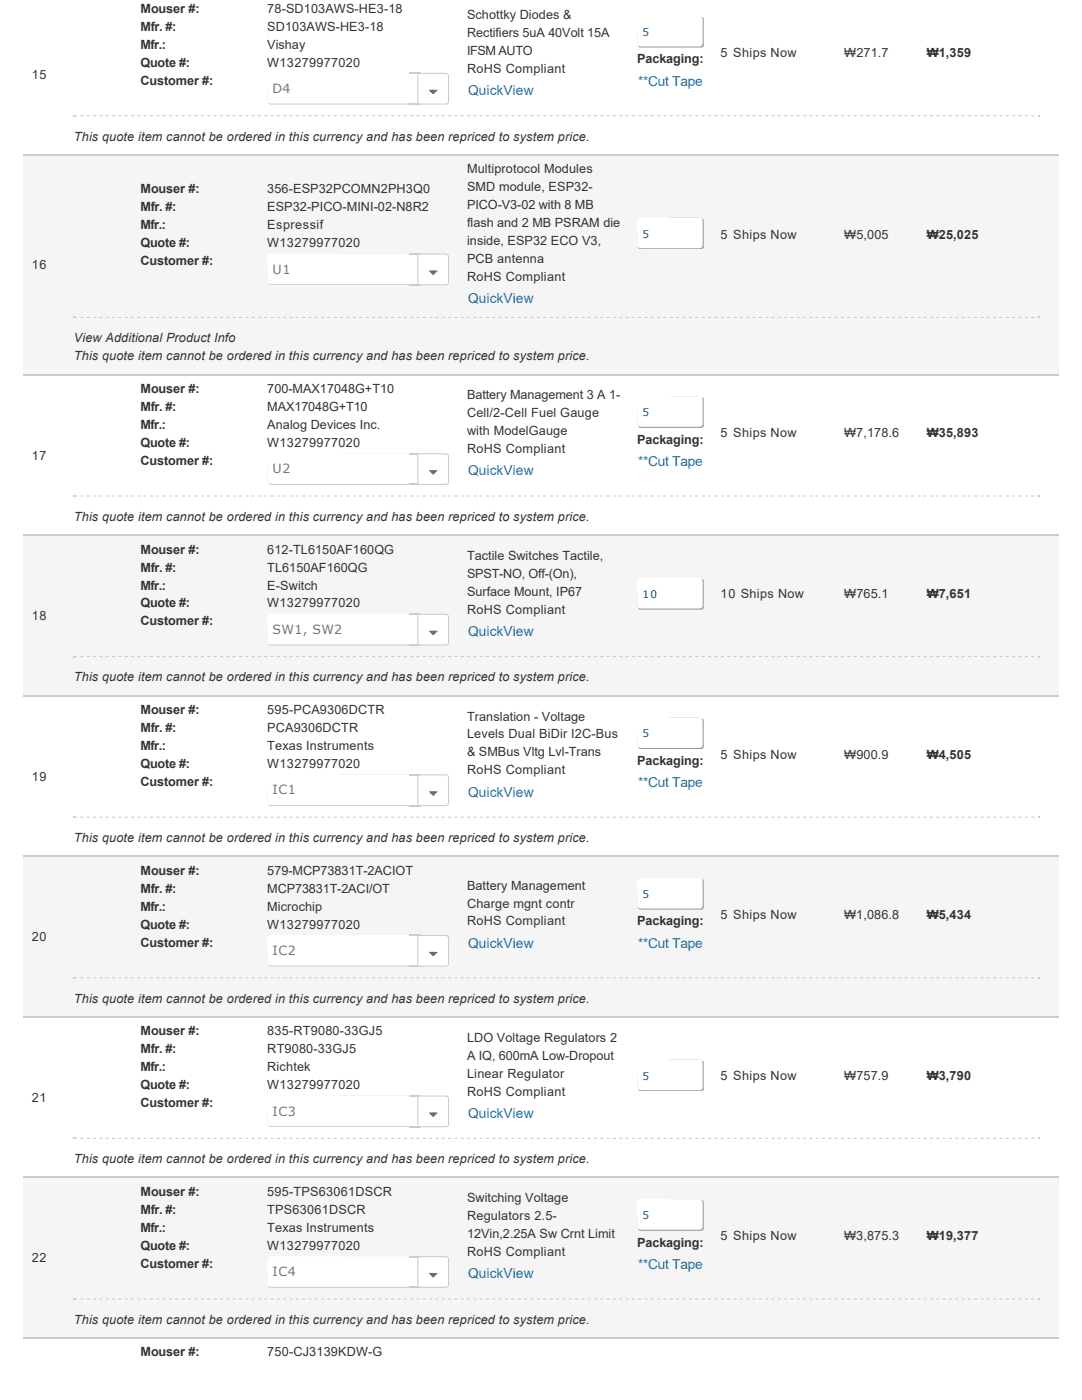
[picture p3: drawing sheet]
<svg xmlns="http://www.w3.org/2000/svg" width="216mm" height="279mm" viewBox="0 0 216 279" stroke-linecap="round" stroke-linejoin="round" font-family="sans-serif">
<g fill="#ccc">
<path d="M14.8 23h.2v.2h-.2z" fill-rule="evenodd"/>
<path d="M207.3 23h.2v.2h-.2z" fill-rule="evenodd"/>
</g>
<path d="M15 23.1h192" fill="none" stroke="#ccc" stroke-width=".21" stroke-dasharray=".6 .6" stroke-dashoffset=".2" stroke-linecap="butt"/>
<g fill="#f5f5f5">
<path d="M4.6 30.8h8.5v43.8h-8.5z" fill-rule="evenodd"/>
<path d="M13.1 30.8h78.4v31.6h-78.4z" fill-rule="evenodd"/>
<path d="M91.5 30.8h33.9v31.6h-33.9z" fill-rule="evenodd"/>
<path d="M125.4 30.8h16.7v31.6h-16.7z" fill-rule="evenodd"/>
<path d="M142.1 30.8h24.7v31.6h-24.7z" fill-rule="evenodd"/>
<path d="M166.8 30.8h16.4v31.6h-16.4z" fill-rule="evenodd"/>
<path d="M183.2 30.8h24.7v31.6h-24.7z" fill-rule="evenodd"/>
<path d="M207.9 30.8h3.4v31.6h-3.4z" fill-rule="evenodd"/>
<path d="M13.1 62.4h198.2v12.2h-198.2z" fill-rule="evenodd"/>
</g>
<g fill="#ccc">
<path d="M14.8 63.3h.2v.2h-.2z" fill-rule="evenodd"/>
<path d="M207.3 63.3h.2v.2h-.2z" fill-rule="evenodd"/>
</g>
<path d="M15 63.4h192" fill="none" stroke="#ccc" stroke-width=".21" stroke-dasharray=".6 .6" stroke-dashoffset=".2" stroke-linecap="butt"/>
<g fill="#ccc">
<path d="M14.8 98.9h.2v.2h-.2z" fill-rule="evenodd"/>
<path d="M207.3 98.9h.2v.2h-.2z" fill-rule="evenodd"/>
</g>
<path d="M15 99h192" fill="none" stroke="#ccc" stroke-width=".21" stroke-dasharray=".6 .6" stroke-dashoffset=".2" stroke-linecap="butt"/>
<g fill="#f5f5f5">
<path d="M4.6 106.7h8.5v32h-8.5z" fill-rule="evenodd"/>
<path d="M13.1 106.7h78.4v23.4h-78.4z" fill-rule="evenodd"/>
<path d="M91.5 106.7h33.9v23.4h-33.9z" fill-rule="evenodd"/>
<path d="M125.4 106.7h16.7v23.4h-16.7z" fill-rule="evenodd"/>
<path d="M142.1 106.7h24.7v23.4h-24.7z" fill-rule="evenodd"/>
<path d="M166.8 106.7h16.4v23.4h-16.4z" fill-rule="evenodd"/>
<path d="M183.2 106.7h24.7v23.4h-24.7z" fill-rule="evenodd"/>
<path d="M207.9 106.7h3.4v23.4h-3.4z" fill-rule="evenodd"/>
<path d="M13.1 130.1h198.2v8.6h-198.2z" fill-rule="evenodd"/>
</g>
<g fill="#ccc">
<path d="M14.8 130.9h.2v.2h-.2z" fill-rule="evenodd"/>
<path d="M207.3 130.9h.2v.2h-.2z" fill-rule="evenodd"/>
</g>
<path d="M15 131h192" fill="none" stroke="#ccc" stroke-width=".21" stroke-dasharray=".6 .6" stroke-dashoffset=".2" stroke-linecap="butt"/>
<g fill="#ccc">
<path d="M14.8 163h.2v.2h-.2z" fill-rule="evenodd"/>
<path d="M207.3 163h.2v.2h-.2z" fill-rule="evenodd"/>
</g>
<path d="M15 163.1h192" fill="none" stroke="#ccc" stroke-width=".21" stroke-dasharray=".6 .6" stroke-dashoffset=".2" stroke-linecap="butt"/>
<g fill="#f5f5f5">
<path d="M4.6 170.8h8.5v32h-8.5z" fill-rule="evenodd"/>
<path d="M13.1 170.8h78.4v23.4h-78.4z" fill-rule="evenodd"/>
<path d="M91.5 170.8h33.9v23.4h-33.9z" fill-rule="evenodd"/>
<path d="M125.4 170.8h16.7v23.4h-16.7z" fill-rule="evenodd"/>
<path d="M142.1 170.8h24.7v23.4h-24.7z" fill-rule="evenodd"/>
<path d="M166.8 170.8h16.4v23.4h-16.4z" fill-rule="evenodd"/>
<path d="M183.2 170.8h24.7v23.4h-24.7z" fill-rule="evenodd"/>
<path d="M207.9 170.8h3.4v23.4h-3.4z" fill-rule="evenodd"/>
<path d="M13.1 194.2h198.2v8.6h-198.2z" fill-rule="evenodd"/>
</g>
<g fill="#ccc">
<path d="M14.8 195h.2v.2h-.2z" fill-rule="evenodd"/>
<path d="M207.3 195h.2v.2h-.2z" fill-rule="evenodd"/>
</g>
<path d="M15 195.1h192" fill="none" stroke="#ccc" stroke-width=".21" stroke-dasharray=".6 .6" stroke-dashoffset=".2" stroke-linecap="butt"/>
<g fill="#ccc">
<path d="M14.8 227.1h.2v.2h-.2z" fill-rule="evenodd"/>
<path d="M207.3 227.1h.2v.2h-.2z" fill-rule="evenodd"/>
</g>
<path d="M15 227.2h192" fill="none" stroke="#ccc" stroke-width=".21" stroke-dasharray=".6 .6" stroke-dashoffset=".2" stroke-linecap="butt"/>
<g fill="#f5f5f5">
<path d="M4.6 234.9h8.5v32h-8.5z" fill-rule="evenodd"/>
<path d="M13.1 234.9h78.4v23.4h-78.4z" fill-rule="evenodd"/>
<path d="M91.5 234.9h33.9v23.4h-33.9z" fill-rule="evenodd"/>
<path d="M125.4 234.9h16.7v23.4h-16.7z" fill-rule="evenodd"/>
<path d="M142.1 234.9h24.7v23.4h-24.7z" fill-rule="evenodd"/>
<path d="M166.8 234.9h16.4v23.4h-16.4z" fill-rule="evenodd"/>
<path d="M183.2 234.9h24.7v23.4h-24.7z" fill-rule="evenodd"/>
<path d="M207.9 234.9h3.4v23.4h-3.4z" fill-rule="evenodd"/>
<path d="M13.1 258.3h198.2v8.6h-198.2z" fill-rule="evenodd"/>
</g>
<g fill="#ccc">
<path d="M14.8 259.1h.2v.2h-.2z" fill-rule="evenodd"/>
<path d="M207.3 259.1h.2v.2h-.2z" fill-rule="evenodd"/>
</g>
<path d="M15 259.2h192" fill="none" stroke="#ccc" stroke-width=".21" stroke-dasharray=".6 .6" stroke-dashoffset=".2" stroke-linecap="butt"/>
<path d="M4.6 30.9h206.7M4.6 74.7h206.7M4.6 106.8h206.7M4.6 138.8h206.7M4.6 170.9h206.7M4.6 202.9h206.7M4.6 235h206.7M4.6 267h206.7" fill="none" stroke="#ccc" stroke-width=".21"/>
<g fill="#999">
<path d="M127.1 6.3h13.2v3.2h-13.2z" fill-rule="evenodd"/>
<path d="M133.6 3.2h6.8v6.1h-6.8z" fill-rule="evenodd"/>
</g>
<path d="M127.4 3.4l.6-.2h11.6a.76 .76 0 0 1 .6 .8v4.6a.63 .63 0 0 1-.6 .7h-11.6a.76 .76 0 0 1-.9-.7v-4.6z" fill-rule="evenodd" fill="#fff"/>
<g fill="#999">
<path d="M127.1 46.5h13.2v3.3h-13.2z" fill-rule="evenodd"/>
<path d="M133.6 43.4h6.8v6.2h-6.8z" fill-rule="evenodd"/>
</g>
<path d="M127.4 43.7l.6-.3h11.6a.76 .76 0 0 1 .6 .9v4.6a.63 .63 0 0 1-.6 .6h-11.6a.76 .76 0 0 1-.9-.6v-4.6z" fill-rule="evenodd" fill="#fff"/>
<g fill="#999">
<path d="M127.1 82.2h13.2v3.2h-13.2z" fill-rule="evenodd"/>
<path d="M133.6 79.1h6.8v6.1h-6.8z" fill-rule="evenodd"/>
</g>
<path d="M127.4 79.3l.6-.2h11.6a.76 .76 0 0 1 .6 .8v4.6a.63 .63 0 0 1-.6 .7h-11.6a.76 .76 0 0 1-.9-.7v-4.6z" fill-rule="evenodd" fill="#fff"/>
<g fill="#999">
<path d="M127.1 118.4h13.2v3.3h-13.2z" fill-rule="evenodd"/>
<path d="M133.6 115.3h6.8v6.2h-6.8z" fill-rule="evenodd"/>
</g>
<path d="M127.4 115.6l.6-.3h11.6a.76 .76 0 0 1 .6 .9v4.6a.63 .63 0 0 1-.6 .6h-11.6a.76 .76 0 0 1-.9-.6v-4.6z" fill-rule="evenodd" fill="#fff"/>
<g fill="#999">
<path d="M127.1 146.3h13.2v3.2h-13.2z" fill-rule="evenodd"/>
<path d="M133.6 143.2h6.8v6.1h-6.8z" fill-rule="evenodd"/>
</g>
<path d="M127.4 143.4l.6-.2h11.6a.76 .76 0 0 1 .6 .8v4.6a.63 .63 0 0 1-.6 .7h-11.6a.76 .76 0 0 1-.9-.7v-4.6z" fill-rule="evenodd" fill="#fff"/>
<g fill="#999">
<path d="M127.1 178.3h13.2v3.2h-13.2z" fill-rule="evenodd"/>
<path d="M133.6 175.2h6.8v6.2h-6.8z" fill-rule="evenodd"/>
</g>
<path d="M127.4 175.5l.6-.3h11.6a.76 .76 0 0 1 .6 .9v4.6a.63 .63 0 0 1-.6 .6h-11.6a.76 .76 0 0 1-.9-.6v-4.6z" fill-rule="evenodd" fill="#fff"/>
<g fill="#999">
<path d="M127.1 214.6h13.2v3.2h-13.2z" fill-rule="evenodd"/>
<path d="M133.6 211.5h6.8v6.1h-6.8z" fill-rule="evenodd"/>
</g>
<path d="M127.4 211.7l.6-.2h11.6a.76 .76 0 0 1 .6 .8v4.7a.63 .63 0 0 1-.6 .6h-11.6a.76 .76 0 0 1-.9-.6v-4.7z" fill-rule="evenodd" fill="#fff"/>
<g fill="#999">
<path d="M127.1 242.4h13.2v3.2h-13.2z" fill-rule="evenodd"/>
<path d="M133.6 239.3h6.8v6.2h-6.8z" fill-rule="evenodd"/>
</g>
<path d="M127.4 239.6l.6-.3h11.6a.76 .76 0 0 1 .6 .8v4.7a.63 .63 0 0 1-.6 .6h-11.6a.76 .76 0 0 1-.9-.6v-4.7z" fill-rule="evenodd" fill="#fff"/>
<g fill="#ccc">
<path d="M53.3 17.7h28.8v3.2h-28.8z" fill-rule="evenodd"/>
<path d="M67.6 14.5h14.6v6.2h-14.6z" fill-rule="evenodd"/>
</g>
<g fill="#fff">
<path d="M53.6 14.8l.6-.3h27.2a.76 .76 0 0 1 .6 .9v4.6a.63 .63 0 0 1-.6 .7h-27.2a.76 .76 0 0 1-.9-.7v-4.6z" fill-rule="evenodd"/>
<path d="M81.6 14.5h2.3v6.4h-2.3z" fill-rule="evenodd"/>
</g>
<path d="M81.6 14.7h2.3M83.8 14.5v6.4M81.6 20.8h2.3" fill="none" stroke="#ccc" stroke-width=".21"/>
<path d="M83.3 14.5h5.7a.63 .63 0 0 1 .6 .7v5a.63 .63 0 0 1-.6 .7h-5.7zM83.7 15h5.3l.2 .4-.1 4.8-.3 .3h-5.1z" fill-rule="evenodd" fill="#ccc"/>
<path d="M83.5 14.8h5.7l.2 .4-.1 5.3-.3 .2h-5.5z" fill-rule="evenodd" fill="#fff"/>
<g fill="#6b6b6b">
<path d="M85.6 17.9h.8v.9h-.8z" fill-rule="evenodd"/>
<path d="M86.4 17.9h.9v.9h-.9z" fill-rule="evenodd"/>
</g>
<path d="M86.4 18.3v-.2" fill="none" stroke="#6b6b6b" stroke-width=".84" stroke-dasharray="2.5 2.5" stroke-dashoffset="1.3" stroke-linecap="butt"/>
<g fill="#ccc">
<path d="M53.3 53.7h28.8v3.2h-28.8z" fill-rule="evenodd"/>
<path d="M67.6 50.6h14.6v6.2h-14.6z" fill-rule="evenodd"/>
</g>
<g fill="#fff">
<path d="M53.6 50.8l.6-.2h27.2a.76 .76 0 0 1 .6 .8v4.7a.63 .63 0 0 1-.6 .6h-27.2a.76 .76 0 0 1-.9-.6v-4.7z" fill-rule="evenodd"/>
<path d="M81.6 50.6h2.3v6.3h-2.3z" fill-rule="evenodd"/>
</g>
<path d="M81.6 50.7h2.3M81.6 56.8h2.3M83.8 50.6v6.3" fill="none" stroke="#ccc" stroke-width=".21"/>
<path d="M83.3 50.6h5.7a.63 .63 0 0 1 .6 .6v5.1a.63 .63 0 0 1-.6 .6h-5.7zM83.7 51l5.3 .1 .2 .3-.1 4.9-.3 .2h-5.1z" fill-rule="evenodd" fill="#ccc"/>
<path d="M83.5 50.8l5.7 .1 .2 .3-.1 5.3-.3 .2h-5.5z" fill-rule="evenodd" fill="#fff"/>
<g fill="#6b6b6b">
<path d="M85.6 54h.8v.8h-.8z" fill-rule="evenodd"/>
<path d="M86.4 54h.9v.8h-.9z" fill-rule="evenodd"/>
</g>
<path d="M86.4 54.4v-.2" fill="none" stroke="#6b6b6b" stroke-width=".84" stroke-dasharray="2.5 2.5" stroke-dashoffset="1.3" stroke-linecap="butt"/>
<g fill="#ccc">
<path d="M53.3 93.6h28.8v3.2h-28.8z" fill-rule="evenodd"/>
<path d="M67.6 90.5h14.6v6.1h-14.6z" fill-rule="evenodd"/>
</g>
<g fill="#fff">
<path d="M53.6 90.7l.6-.2h27.2a.76 .76 0 0 1 .6 .8v4.6a.63 .63 0 0 1-.6 .7h-27.2a.76 .76 0 0 1-.9-.7v-4.6z" fill-rule="evenodd"/>
<path d="M81.6 90.5h2.3v6.3h-2.3z" fill-rule="evenodd"/>
</g>
<path d="M81.6 90.6h2.3M81.6 96.7h2.3M83.8 90.5v6.3" fill="none" stroke="#ccc" stroke-width=".21"/>
<path d="M83.3 90.5h5.7a.63 .63 0 0 1 .6 .6v5a.63 .63 0 0 1-.6 .7h-5.7zM83.7 90.9h5.3l.2 .4-.1 4.8-.3 .3h-5.1z" fill-rule="evenodd" fill="#ccc"/>
<path d="M83.5 90.7h5.7l.2 .4-.1 5.3-.3 .2h-5.5z" fill-rule="evenodd" fill="#fff"/>
<g fill="#6b6b6b">
<path d="M85.6 93.8h.8v.9h-.8z" fill-rule="evenodd"/>
<path d="M86.4 93.8h.9v.9h-.9z" fill-rule="evenodd"/>
</g>
<path d="M86.4 94.2v-.2" fill="none" stroke="#6b6b6b" stroke-width=".84" stroke-dasharray="2.5 2.5" stroke-dashoffset="1.3" stroke-linecap="butt"/>
<g fill="#ccc">
<path d="M53.3 125.6h28.8v3.2h-28.8z" fill-rule="evenodd"/>
<path d="M67.6 122.5h14.6v6.2h-14.6z" fill-rule="evenodd"/>
</g>
<g fill="#fff">
<path d="M53.6 122.7l.6-.2h27.2a.76 .76 0 0 1 .6 .8v4.7a.63 .63 0 0 1-.6 .6h-27.2a.76 .76 0 0 1-.9-.6v-4.7z" fill-rule="evenodd"/>
<path d="M81.6 122.5h2.3v6.3h-2.3z" fill-rule="evenodd"/>
</g>
<path d="M81.6 122.6h2.3M81.6 128.7h2.3M83.8 122.5v6.3" fill="none" stroke="#ccc" stroke-width=".21"/>
<path d="M83.3 122.5h5.7a.63 .63 0 0 1 .6 .6v5.1a.63 .63 0 0 1-.6 .6h-5.7zM83.7 122.9h5.1l.3 .2 .1 4.9-.2 .3-5.3 .1z" fill-rule="evenodd" fill="#ccc"/>
<path d="M83.5 122.7h5.5l.3 .2 .1 5.3-.2 .4h-5.7z" fill-rule="evenodd" fill="#fff"/>
<g fill="#6b6b6b">
<path d="M85.6 125.9h.8v.8h-.8z" fill-rule="evenodd"/>
<path d="M86.4 125.9h.9v.8h-.9z" fill-rule="evenodd"/>
</g>
<path d="M86.4 126.3v-.2" fill="none" stroke="#6b6b6b" stroke-width=".84" stroke-dasharray="2.5 2.5" stroke-dashoffset="1.3" stroke-linecap="butt"/>
<g fill="#ccc">
<path d="M53.3 157.7h28.8v3.2h-28.8z" fill-rule="evenodd"/>
<path d="M67.6 154.5h14.6v6.2h-14.6z" fill-rule="evenodd"/>
</g>
<g fill="#fff">
<path d="M53.6 154.8l.6-.3h27.2a.76 .76 0 0 1 .6 .9v4.6a.63 .63 0 0 1-.6 .7h-27.2a.76 .76 0 0 1-.9-.7v-4.6z" fill-rule="evenodd"/>
<path d="M81.6 154.5h2.3v6.4h-2.3z" fill-rule="evenodd"/>
</g>
<path d="M81.6 154.7h2.3M83.8 154.5v6.4M81.6 160.8h2.3" fill="none" stroke="#ccc" stroke-width=".21"/>
<path d="M83.3 154.5h5.7a.63 .63 0 0 1 .6 .7v5a.63 .63 0 0 1-.6 .7h-5.7zM83.7 155h5.1l.3 .2 .1 4.8-.2 .4h-5.3z" fill-rule="evenodd" fill="#ccc"/>
<path d="M83.5 154.8h5.5l.3 .2 .1 5.2-.2 .4-5.7 .1z" fill-rule="evenodd" fill="#fff"/>
<g fill="#6b6b6b">
<path d="M85.6 157.9h.8v.9h-.8z" fill-rule="evenodd"/>
<path d="M86.4 157.9h.9v.9h-.9z" fill-rule="evenodd"/>
</g>
<path d="M86.4 158.3v-.2" fill="none" stroke="#6b6b6b" stroke-width=".84" stroke-dasharray="2.5 2.5" stroke-dashoffset="1.3" stroke-linecap="butt"/>
<g fill="#ccc">
<path d="M53.3 189.7h28.8v3.2h-28.8z" fill-rule="evenodd"/>
<path d="M67.6 186.6h14.6v6.2h-14.6z" fill-rule="evenodd"/>
</g>
<g fill="#fff">
<path d="M53.6 186.8l.6-.2h27.2a.76 .76 0 0 1 .6 .8v4.7a.63 .63 0 0 1-.6 .6h-27.2a.76 .76 0 0 1-.9-.6v-4.7z" fill-rule="evenodd"/>
<path d="M81.6 186.6h2.3v6.3h-2.3z" fill-rule="evenodd"/>
</g>
<path d="M81.6 186.7h2.3M81.6 192.8h2.3M83.8 186.6v6.3" fill="none" stroke="#ccc" stroke-width=".21"/>
<path d="M83.3 186.6h5.7a.63 .63 0 0 1 .6 .6v5.1a.63 .63 0 0 1-.6 .6h-5.7zM83.7 187h5.1l.3 .2 .1 4.9-.2 .3-5.3 .1z" fill-rule="evenodd" fill="#ccc"/>
<path d="M83.5 186.8h5.5l.3 .2 .1 5.3-.2 .3-5.7 .1z" fill-rule="evenodd" fill="#fff"/>
<g fill="#6b6b6b">
<path d="M85.6 190h.8v.8h-.8z" fill-rule="evenodd"/>
<path d="M86.4 190h.9v.8h-.9z" fill-rule="evenodd"/>
</g>
<path d="M86.4 190.4v-.2" fill="none" stroke="#6b6b6b" stroke-width=".84" stroke-dasharray="2.5 2.5" stroke-dashoffset="1.3" stroke-linecap="butt"/>
<g fill="#ccc">
<path d="M53.3 221.8h28.8v3.2h-28.8z" fill-rule="evenodd"/>
<path d="M67.6 218.6h14.6v6.2h-14.6z" fill-rule="evenodd"/>
</g>
<g fill="#fff">
<path d="M53.6 218.9l.6-.3h27.2a.76 .76 0 0 1 .6 .9v4.6a.63 .63 0 0 1-.6 .7h-27.2a.76 .76 0 0 1-.9-.7v-4.6z" fill-rule="evenodd"/>
<path d="M81.6 218.6h2.3v6.4h-2.3z" fill-rule="evenodd"/>
</g>
<path d="M81.6 218.7h2.3M83.8 218.6v6.4M81.6 224.9h2.3" fill="none" stroke="#ccc" stroke-width=".21"/>
<path d="M83.3 218.6h5.7a.63 .63 0 0 1 .6 .7v5a.63 .63 0 0 1-.6 .7h-5.7zM83.7 219.1h5.1l.3 .2 .1 4.8-.2 .4h-5.3z" fill-rule="evenodd" fill="#ccc"/>
<path d="M83.5 218.9h5.5l.3 .2 .1 5.2-.2 .4-5.7 .1z" fill-rule="evenodd" fill="#fff"/>
<g fill="#6b6b6b">
<path d="M85.6 222h.8v.9h-.8z" fill-rule="evenodd"/>
<path d="M86.4 222h.9v.9h-.9z" fill-rule="evenodd"/>
</g>
<path d="M86.4 222.4v-.2" fill="none" stroke="#6b6b6b" stroke-width=".84" stroke-dasharray="2.5 2.5" stroke-dashoffset="1.3" stroke-linecap="butt"/>
<g fill="#ccc">
<path d="M53.3 253.8h28.8v3.2h-28.8z" fill-rule="evenodd"/>
<path d="M67.6 250.7h14.6v6.2h-14.6z" fill-rule="evenodd"/>
</g>
<g fill="#fff">
<path d="M53.6 250.9l.6-.2h27.2a.76 .76 0 0 1 .6 .8v4.7a.63 .63 0 0 1-.6 .6h-27.2a.76 .76 0 0 1-.9-.6v-4.7z" fill-rule="evenodd"/>
<path d="M81.6 250.7h2.3v6.3h-2.3z" fill-rule="evenodd"/>
</g>
<path d="M81.6 250.8h2.3M81.6 256.9h2.3M83.8 250.7v6.3" fill="none" stroke="#ccc" stroke-width=".21"/>
<path d="M83.3 250.7h5.7a.63 .63 0 0 1 .6 .6v5.1a.63 .63 0 0 1-.6 .6h-5.7zM83.7 251.1h5.1l.3 .2 .1 4.9-.2 .3-5.3 .1z" fill-rule="evenodd" fill="#ccc"/>
<path d="M83.5 250.9h5.5l.3 .2 .1 5.3-.2 .3-5.7 .1z" fill-rule="evenodd" fill="#fff"/>
<g fill="#6b6b6b">
<path d="M85.6 254.1h.8v.8h-.8z" fill-rule="evenodd"/>
<path d="M86.4 254.1h.9v.8h-.9z" fill-rule="evenodd"/>
</g>
<path d="M86.4 254.5v-.2" fill="none" stroke="#6b6b6b" stroke-width=".84" stroke-dasharray="2.5 2.5" stroke-dashoffset="1.3" stroke-linecap="butt"/>
<g font-size="2.7" fill="#0070bb">
<text x="127.3" y="17.1">**Cut Tape</text>
<text x="93.4" y="19">QuickView</text>
<text x="93.4" y="60.5">QuickView</text>
<text x="93.4" y="94.9">QuickView</text>
<text x="127.3" y="93">**Cut Tape</text>
<text x="93.4" y="126.9">QuickView</text>
<text x="93.4" y="159">QuickView</text>
<text x="127.3" y="157.1">**Cut Tape</text>
<text x="93.4" y="189.1">QuickView</text>
<text x="127.3" y="189.1">**Cut Tape</text>
<text x="93.4" y="223.1">QuickView</text>
<text x="93.4" y="255.1">QuickView</text>
<text x="127.3" y="253.2">**Cut Tape</text>
</g>
<g font-size="2.5" fill="#333">
<text x="28" y="2.5">Mouser #:</text>
<text x="53.3" y="2.5">78­SD103AWS­HE3­18</text>
<text x="93.2" y="3.8">Schottky Diodes &amp;</text>
<text x="28" y="6.1">Mfr. #:</text>
<text x="28" y="9.7">Mfr.:</text>
<text x="53.3" y="6.1">SD103AWS­HE3­18</text>
<text x="53.3" y="9.7">Vishay</text>
<text x="93.2" y="7.4">Rectifiers 5uA 40Volt 15A</text>
<text x="93.2" y="11">IFSM AUTO</text>
<text x="143.8" y="11.4">5 Ships Now</text>
<text x="168.5" y="11.4">₩271.7</text>
<text x="184.9" y="11.4">₩1,359</text>
<text x="6.3" y="15.8">15</text>
<text x="28" y="13.3">Quote #:</text>
<text x="28" y="16.9">Customer #:</text>
<text x="53.3" y="13.3">W13279977020</text>
<text x="93.2" y="14.5">RoHS Compliant</text>
<text x="127.1" y="12.7">Packaging:</text>
<text x="14.8" y="28">This quote item cannot be ordered in this currency and has been repriced to system price.</text>
<text x="93.2" y="34.6">Multiprotocol Modules</text>
<text x="28" y="38.6">Mouser #:</text>
<text x="53.3" y="38.6">356­ESP32PCOMN2PH3Q0</text>
<text x="93.2" y="38.2">SMD module, ESP32­</text>
<text x="93.2" y="41.7">PICO­V3­02 with 8 MB</text>
<text x="28" y="42.2">Mfr. #:</text>
<text x="28" y="45.8">Mfr.:</text>
<text x="53.3" y="42.2">ESP32­PICO­MINI­02­N8R2</text>
<text x="53.3" y="45.8">Espressif</text>
<text x="93.2" y="45.3">flash and 2 MB PSRAM die</text>
<text x="143.8" y="47.7">5 Ships Now</text>
<text x="168.5" y="47.7">₩5,005</text>
<text x="184.9" y="47.7">₩25,025</text>
<text x="6.3" y="53.8">16</text>
<text x="28" y="49.3">Quote #:</text>
<text x="28" y="52.9">Customer #:</text>
<text x="53.3" y="49.3">W13279977020</text>
<text x="93.2" y="48.9">inside, ESP32 ECO V3,</text>
<text x="93.2" y="52.5">PCB antenna</text>
<text x="93.2" y="56.1">RoHS Compliant</text>
<text x="14.8" y="68.3">View Additional Product Info</text>
<text x="14.8" y="71.9">This quote item cannot be ordered in this currency and has been repriced to system price.</text>
<text x="28" y="78.4">Mouser #:</text>
<text x="28" y="82">Mfr. #:</text>
<text x="53.3" y="78.4">700­MAX17048G+T10</text>
<text x="53.3" y="82">MAX17048G+T10</text>
<text x="93.2" y="79.7">Battery Management 3 A 1­</text>
<text x="93.2" y="83.3">Cell/2­Cell Fuel Gauge</text>
<text x="28" y="85.6">Mfr.:</text>
<text x="28" y="89.2">Quote #:</text>
<text x="53.3" y="85.6">Analog Devices Inc.</text>
<text x="53.3" y="89.2">W13279977020</text>
<text x="93.2" y="86.9">with ModelGauge</text>
<text x="127.1" y="88.6">Packaging:</text>
<text x="143.8" y="87.3">5 Ships Now</text>
<text x="168.5" y="87.3">₩7,178.6</text>
<text x="184.9" y="87.3">₩35,893</text>
<text x="6.3" y="91.7">17</text>
<text x="28" y="92.8">Customer #:</text>
<text x="93.2" y="90.5">RoHS Compliant</text>
<text x="14.8" y="103.9">This quote item cannot be ordered in this currency and has been repriced to system price.</text>
<text x="28" y="110.5">Mouser #:</text>
<text x="53.3" y="110.5">612­TL6150AF160QG</text>
<text x="93.2" y="111.7">Tactile Switches Tactile,</text>
<text x="28" y="114.1">Mfr. #:</text>
<text x="28" y="117.6">Mfr.:</text>
<text x="53.3" y="114.1">TL6150AF160QG</text>
<text x="53.3" y="117.6">E­Switch</text>
<text x="93.2" y="115.3">SPST­NO, Off­(On),</text>
<text x="93.2" y="118.9">Surface Mount, IP67</text>
<text x="143.8" y="119.3">10 Ships Now</text>
<text x="168.5" y="119.3">₩765.1</text>
<text x="184.9" y="119.3">₩7,651</text>
<text x="6.3" y="123.8">18</text>
<text x="28" y="121.2">Quote #:</text>
<text x="28" y="124.8">Customer #:</text>
<text x="53.3" y="121.2">W13279977020</text>
<text x="93.2" y="122.5">RoHS Compliant</text>
<text x="14.8" y="136">This quote item cannot be ordered in this currency and has been repriced to system price.</text>
<text x="28" y="142.5">Mouser #:</text>
<text x="53.3" y="142.5">595­PCA9306DCTR</text>
<text x="93.2" y="143.8">Translation ­ Voltage</text>
<text x="28" y="146.1">Mfr. #:</text>
<text x="28" y="149.7">Mfr.:</text>
<text x="53.3" y="146.1">PCA9306DCTR</text>
<text x="53.3" y="149.7">Texas Instruments</text>
<text x="93.2" y="147.4">Levels Dual BiDir I2C­Bus</text>
<text x="6.3" y="155.8">19</text>
<text x="28" y="153.3">Quote #:</text>
<text x="53.3" y="153.3">W13279977020</text>
<text x="93.2" y="151">&amp; SMBus Vltg Lvl­Trans</text>
<text x="93.2" y="154.5">RoHS Compliant</text>
<text x="127.1" y="152.6">Packaging:</text>
<text x="143.8" y="151.4">5 Ships Now</text>
<text x="168.5" y="151.4">₩900.9</text>
<text x="184.9" y="151.4">₩4,505</text>
<text x="28" y="156.9">Customer #:</text>
<text x="14.8" y="168">This quote item cannot be ordered in this currency and has been repriced to system price.</text>
<text x="28" y="174.6">Mouser #:</text>
<text x="28" y="178.2">Mfr. #:</text>
<text x="53.3" y="174.6">579­MCP73831T­2ACIOT</text>
<text x="53.3" y="178.2">MCP73831T­2ACI/OT</text>
<text x="93.2" y="177.5">Battery Management</text>
<text x="28" y="181.7">Mfr.:</text>
<text x="28" y="185.3">Quote #:</text>
<text x="53.3" y="181.7">Microchip</text>
<text x="53.3" y="185.3">W13279977020</text>
<text x="93.2" y="181.1">Charge mgnt contr</text>
<text x="93.2" y="184.7">RoHS Compliant</text>
<text x="127.1" y="184.7">Packaging:</text>
<text x="143.8" y="183.4">5 Ships Now</text>
<text x="168.5" y="183.4">₩1,086.8</text>
<text x="184.9" y="183.4">₩5,434</text>
<text x="6.3" y="187.9">20</text>
<text x="28" y="188.9">Customer #:</text>
<text x="14.8" y="200.1">This quote item cannot be ordered in this currency and has been repriced to system price.</text>
<text x="28" y="206.6">Mouser #:</text>
<text x="53.3" y="206.6">835­RT9080­33GJ5</text>
<text x="93.2" y="207.9">LDO Voltage Regulators 2</text>
<text x="28" y="210.2">Mfr. #:</text>
<text x="28" y="213.8">Mfr.:</text>
<text x="53.3" y="210.2">RT9080­33GJ5</text>
<text x="53.3" y="213.8">Richtek</text>
<text x="93.2" y="211.5">A IQ, 600mA Low­Dropout</text>
<text x="93.2" y="215.1">Linear Regulator</text>
<text x="143.8" y="215.5">5 Ships Now</text>
<text x="168.5" y="215.5">₩757.9</text>
<text x="184.9" y="215.5">₩3,790</text>
<text x="6.3" y="219.9">21</text>
<text x="28" y="217.4">Quote #:</text>
<text x="28" y="221">Customer #:</text>
<text x="53.3" y="217.4">W13279977020</text>
<text x="93.2" y="218.6">RoHS Compliant</text>
<text x="14.8" y="232.1">This quote item cannot be ordered in this currency and has been repriced to system price.</text>
<text x="28" y="238.7">Mouser #:</text>
<text x="53.3" y="238.7">595­TPS63061DSCR</text>
<text x="93.2" y="239.9">Switching Voltage</text>
<text x="28" y="242.3">Mfr. #:</text>
<text x="28" y="245.8">Mfr.:</text>
<text x="53.3" y="242.3">TPS63061DSCR</text>
<text x="53.3" y="245.8">Texas Instruments</text>
<text x="93.2" y="243.5">Regulators 2.5­</text>
<text x="6.3" y="252">22</text>
<text x="28" y="249.4">Quote #:</text>
<text x="53.3" y="249.4">W13279977020</text>
<text x="93.2" y="247.1">12Vin,2.25A Sw Crnt Limit</text>
<text x="93.2" y="250.7">RoHS Compliant</text>
<text x="127.1" y="248.8">Packaging:</text>
<text x="143.8" y="247.5">5 Ships Now</text>
<text x="168.5" y="247.5">₩3,875.3</text>
<text x="184.9" y="247.5">₩19,377</text>
<text x="28" y="253">Customer #:</text>
<text x="14.8" y="264.2">This quote item cannot be ordered in this currency and has been repriced to system price.</text>
<text x="28" y="270.7">Mouser #:</text>
<text x="53.3" y="270.7">750­CJ3139KDW­G</text>
</g>
<g font-size="2.5" fill="#757575">
<text x="54.4" y="18.6">D4</text>
<text x="54.4" y="54.6">U1</text>
<text x="54.4" y="94.5">U2</text>
<text x="54.4" y="126.5">SW1, SW2</text>
<text x="54.4" y="158.6">IC1</text>
<text x="54.4" y="190.6">IC2</text>
<text x="54.4" y="222.6">IC3</text>
<text x="54.4" y="254.7">IC4</text>
</g>
<g font-size="2.1" fill="#004b85">
<text x="128.2" y="7.2">5</text>
<text x="128.2" y="47.4">5</text>
<text x="128.2" y="83.1">5</text>
<text x="128.2" y="119.3">10</text>
<text x="128.2" y="147.2">5</text>
<text x="128.2" y="179.2">5</text>
<text x="128.2" y="215.5">5</text>
<text x="128.2" y="243.3">5</text>
</g>
</svg>
